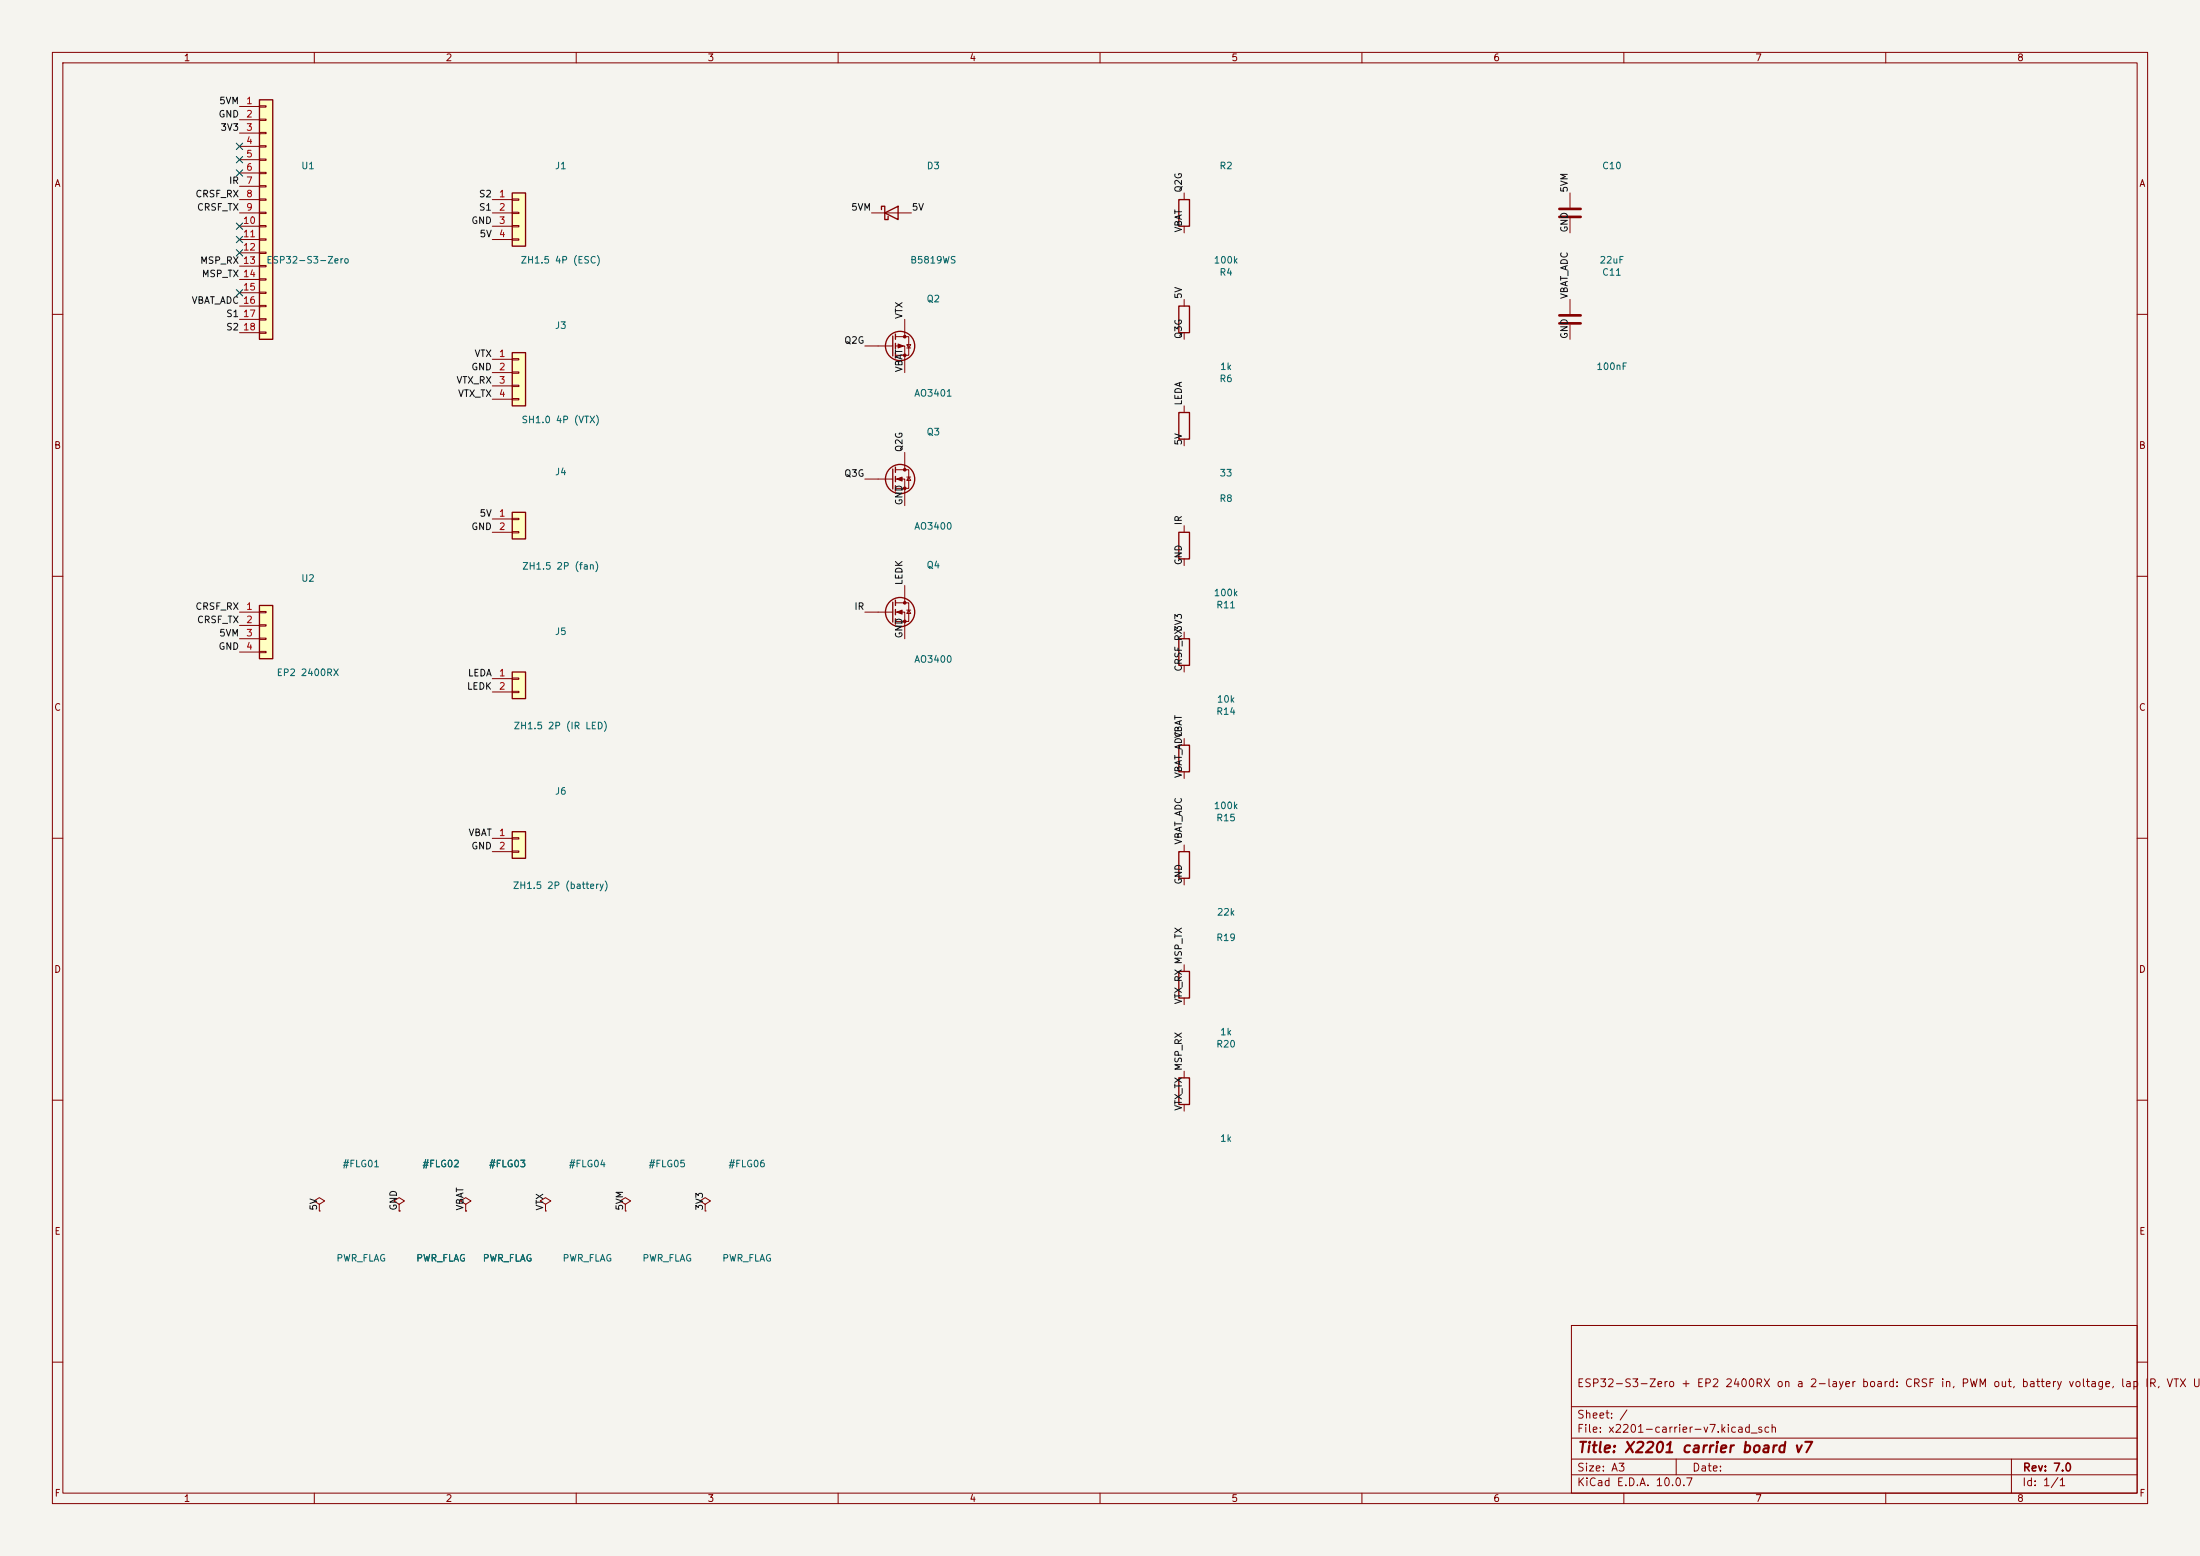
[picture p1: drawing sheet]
<svg xmlns="http://www.w3.org/2000/svg" width="420mm" height="297mm" viewBox="0 0 420 297" stroke-linecap="round" stroke-linejoin="round" font-family="sans-serif">
<path d="M0 0h420v297h-420z" fill="#f5f4ef" stroke="#f5f4ef" stroke-width=".19"/>
<g fill="none" stroke="#840000" stroke-width=".19">
<path d="M10 10h400v277h-400zM12 12h396v273h-396zM60 10v2M110 10v2M160 10v2M210 10v2M260 10v2M310 10v2M360 10v2M10 60h2M408 60h2M10 110h2"/>
<path d="M408 110h2M10 160h2M408 160h2M10 210h2M408 210h2M300 253h108v32h-108zM10 260h2M300 278.5h108M300 274.5h108M300 268.5h108M320 278.5v3M384 278.5v6.5"/>
<path d="M408 260h2M60 285v2M110 285v2M160 285v2M210 285v2M260 285v2M300 281.5h108M310 285v2M360 285v2"/>
</g>
<path d="M97.8 67.3h2.5v10.2h-2.5z" fill="#ffffc2"/>
<path d="M97.8 67.3h2.5v10.2h-2.5zM225 101.6h2.1v5.1h-2.1zM225 121.9h2.1v5.1h-2.1zM225 185.4h2.1v5.1h-2.1zM225 205.7h2.1v5.1h-2.1z" fill="none" stroke="#840000" stroke-width=".25"/>
<g fill="none" stroke="#840000" stroke-width=".19">
<path d="M94 68.6h3.8M94 71.1h3.8M94 73.7h3.8M94 76.2h3.8M97.8 68.5h1.3v.2h-1.3zM97.8 71h1.3v.2h-1.3zM97.8 73.5h1.3v.3h-1.3zM97.8 76.1h1.3v.2h-1.3zM226.1 100.3v1.3M226.1 106.7v1.3M226.1 120.7v1.2M226.1 127v1.3"/>
<path d="M226.1 184.2v1.2M226.1 190.5v1.3M226.1 204.5v1.2M226.1 210.8v1.3M104.1 229.9l1.1-.7-1.1-.6-1 .6 1 .7v1.2M104.1 231.1h.1M119.4 229.9l1-.7-1-.6-1 .6 1 .7v1.2M119.4 231.1h.1M134.6 229.9l1-.7-1-.6-1 .6 1 .7v1.2M134.6 231.1h.1"/>
</g>
<path d="M97.8 128.3h2.5v5.1h-2.5z" fill="#ffffc2"/>
<path d="M97.8 128.3h2.5v5.1h-2.5zM225 142.2h2.1v5.1h-2.1zM225 162.6h2.1v5h-2.1z" fill="none" stroke="#840000" stroke-width=".25"/>
<path d="M94 129.5h3.8M94 132.1h3.8M97.8 129.4h1.3v.3h-1.3zM97.8 132h1.3v.2h-1.3zM226.1 141v1.2M226.1 147.3v1.3M226.1 161.3v1.3M226.1 167.6v1.3" fill="none" stroke="#840000" stroke-width=".19"/>
<path d="M97.8 158.8h2.5v5h-2.5z" fill="#ffffc2"/>
<g fill="none" stroke="#840000" stroke-width=".25">
<path d="M225 38.1h2.1v5.1h-2.1zM225 58.4h2.1v5.1h-2.1zM170.4 64.1v3.8M170.9 63.8v1M170.9 65.5v1M170.9 67.3v1M170.4 89.5v3.8M170.9 89.2v1M170.9 90.9v1M170.9 92.7v1M97.8 158.8h2.5v5h-2.5z"/>
<circle cx="171.8" cy="66" r="2.79"/>
<circle cx="171.8" cy="91.4" r="2.79"/>
</g>
<g fill="none" stroke="#840000" stroke-width=".19">
<path d="M226.1 36.8v1.3M226.1 43.2v1.3M226.1 57.2v1.2M165.1 66h5.3M170.9 64.3h2.6v3.5h-2.6M170.9 66h1.8v5.1M172.7 61v3.3M173.1 65.8h.8l-.4 .6zM173.1 66.4h.8M226.1 63.5v1.3M165.1 91.4h5.3M170.9 89.7h2.6v3.5h-2.6"/>
<path d="M170.9 91.4h1.8v5.1M172.7 86.4v3.3M173.1 91.1h.8M173.5 91.1l.4 .6h-.8zM97.8 159.9h1.3v.2h-1.3zM94 160h3.8M94 162.6h3.8M97.8 162.4h1.3v.3h-1.3z"/>
</g>
<g fill="#840000" stroke="#840000" stroke-width=".19">
<path d="M171.2 91.4l1-.3v.7z"/>
<path d="M171.4 65.7l1.1 .3-1.1 .4z"/>
<circle cx="172.7" cy="89.7" r=".25"/>
<circle cx="172.7" cy="93.2" r=".25"/>
<circle cx="172.7" cy="64.3" r=".25"/>
<circle cx="172.7" cy="67.8" r=".25"/>
</g>
<path d="M49.5 115.6h2.6v10.1h-2.6z" fill="#ffffc2"/>
<g fill="none" stroke="#840000" stroke-width=".25">
<path d="M168.3 40v-.6h.6v2.5h.6v-.6M168.9 40.6l2.5-1.2v2.5zM225 78.7h2.1v5.1h-2.1zM49.5 115.6h2.6v10.1h-2.6zM170.4 114.9v3.8M170.9 114.6v1M170.9 116.3v1M170.9 118.1v1"/>
<circle cx="171.8" cy="116.8" r="2.79"/>
</g>
<g fill="none" stroke="#840000" stroke-width=".19">
<path d="M299.7 36.8v2.8M166.4 40.6h7.6M299.7 41.7v2.8M299.7 57.2v2.7M226.1 77.5v1.2M299.7 62v2.8M226.1 83.8v1.3M45.7 116.8h3.8M45.7 119.4h3.8M49.5 116.7h1.3v.3h-1.3zM49.5 119.3h1.3v.2h-1.3zM165.1 116.8h5.3"/>
<path d="M170.9 115.1h2.6v3.5h-2.6M170.9 116.8h1.8v5.1M172.7 111.8v3.3M173.1 116.5h.8M173.5 116.5l.4 .6h-.8zM45.7 121.9h3.8M45.7 124.5h3.8M49.5 121.8h1.3v.2h-1.3zM49.5 124.3h1.3v.3h-1.3zM61 229.9l1-.7-1-.6-1.1 .6 1.1 .7v1.2M61 231.1h.1M76.2 229.9l1-.7-1-.6-1 .6 1 .7v1.2"/>
<path d="M76.2 231.1h.1M88.9 229.9l1-.7-1-.6-1 .6 1 .7v1.2M88.9 231.1h.1"/>
</g>
<path d="M297.7 39.9h4.1M297.7 41.4h4.1M297.7 60.2h4.1M297.7 61.7h4.1" fill="none" stroke="#840000" stroke-width=".51"/>
<g fill="#840000" stroke="#840000" stroke-width=".19">
<path d="M171.2 116.8l1-.3v.7z"/>
<circle cx="172.7" cy="115.1" r=".25"/>
<circle cx="172.7" cy="118.6" r=".25"/>
</g>
<path d="M49.5 19.1h2.6v45.7h-2.6z" fill="#ffffc2"/>
<path d="M49.5 19.1h2.6v45.7h-2.6z" fill="none" stroke="#840000" stroke-width=".25"/>
<g fill="none" stroke="#840000" stroke-width=".19">
<path d="M45.7 20.3h3.8M45.7 22.9h3.8M45.7 25.4h3.8M45.7 27.9h3.8M45.7 30.5h3.8M45.7 33h3.8M45.7 35.6h3.8M45.7 38.1h3.8M49.5 20.2h1.3v.2h-1.3zM49.5 22.7h1.3v.3h-1.3zM49.5 25.3h1.3v.2h-1.3zM49.5 27.8h1.3v.3h-1.3z"/>
<path d="M49.5 30.4h1.3v.2h-1.3zM49.5 32.9h1.3v.2h-1.3zM49.5 35.4h1.3v.3h-1.3zM49.5 38h1.3v.2h-1.3zM45.7 40.6h3.8M45.7 43.2h3.8M45.7 45.7h3.8M45.7 48.3h3.8M45.7 50.8h3.8M45.7 53.3h3.8M45.7 55.9h3.8M45.7 58.4h3.8"/>
<path d="M49.5 40.5h1.3v.3h-1.3zM49.5 43.1h1.3v.2h-1.3zM49.5 45.6h1.3v.2h-1.3zM49.5 48.1h1.3v.3h-1.3zM49.5 50.7h1.3v.2h-1.3zM49.5 53.2h1.3v.3h-1.3zM49.5 55.8h1.3v.2h-1.3zM49.5 58.3h1.3v.2h-1.3zM45.7 61h3.8M45.7 63.5h3.8M49.5 60.8h1.3v.3h-1.3zM49.5 63.4h1.3v.2h-1.3z"/>
</g>
<path d="M97.8 97.8h2.5v5.1h-2.5z" fill="#ffffc2"/>
<path d="M97.8 97.8h2.5v5.1h-2.5z" fill="none" stroke="#840000" stroke-width=".25"/>
<path d="M94 99.1h3.8M97.8 98.9h1.3v.3h-1.3zM94 101.6h3.8M97.8 101.5h1.3v.2h-1.3z" fill="none" stroke="#840000" stroke-width=".19"/>
<path d="M97.8 36.8h2.5v10.2h-2.5z" fill="#ffffc2"/>
<path d="M97.8 36.8h2.5v10.2h-2.5z" fill="none" stroke="#840000" stroke-width=".25"/>
<path d="M94 38.1h3.8M97.8 38h1.3v.2h-1.3zM94 40.6h3.8M94 43.2h3.8M94 45.7h3.8M97.8 40.5h1.3v.3h-1.3zM97.8 43.1h1.3v.2h-1.3zM97.8 45.6h1.3v.2h-1.3zM76.2 231.1h.1M88.9 231.1h.1" fill="none" stroke="#840000" stroke-width=".19"/>
<g fill="none" stroke="#000084" stroke-width=".19">
<path d="M45.1 27.3l1.2 1.2M45.1 32.4l1.2 1.2M45.1 29.9l1.2 1.2M46.3 27.3l-1.2 1.2M46.3 32.4l-1.2 1.2M46.3 29.9l-1.2 1.2M45.1 55.3l1.2 1.2M45.1 45.1l1.2 1.2M45.1 47.7l1.2 1.2M45.1 42.6l1.2 1.2M46.3 55.3l-1.2 1.2M46.3 45.1l-1.2 1.2"/>
<path d="M46.3 47.7l-1.2 1.2M46.3 42.6l-1.2 1.2"/>
</g>
<text font-size="2" fill="#840000" x="301" y="277.8">Title: X2201 carrier board v7</text>
<g font-size="1.5" fill="#840000">
<text x="300.9" y="265.1">ESP32-S3-Zero + EP2 2400RX on a 2-layer board: CRSF in, PWM out, battery voltage, lap IR, VTX UA</text>
<text x="300.9" y="273.8">File: x2201-carrier-v7.kicad_sch</text>
<text x="300.9" y="271.1">Sheet: /</text>
<text x="300.9" y="281.2">Size: A3</text>
<text x="322.9" y="281.2">Date:</text>
<text x="386" y="281.2">Rev: 7.0</text>
<text x="300.9" y="284">KiCad E.D.A. 10.0.7</text>
<text x="385.9" y="284">Id: 1/1</text>
</g>
<g font-size="1.3" fill="#840000">
<text x="35" y="12">1</text>
<text x="85" y="12">2</text>
<text x="135" y="12">3</text>
<text x="185" y="12">4</text>
<text x="235" y="12">5</text>
<text x="285" y="12">6</text>
<text x="335" y="12">7</text>
<text x="385" y="12">8</text>
<text x="10.3" y="36">A</text>
<text x="408.3" y="36">A</text>
<text x="10.2" y="86">B</text>
<text x="408.2" y="86">B</text>
<text x="10.2" y="136">C</text>
<text x="408.2" y="136">C</text>
<text x="10.2" y="186">D</text>
<text x="408.2" y="186">D</text>
<text x="10.3" y="236">E</text>
<text x="408.3" y="236">E</text>
<text x="10.3" y="286">F</text>
<text x="35" y="287">1</text>
<text x="85" y="287">2</text>
<text x="135" y="287">3</text>
<text x="185" y="287">4</text>
<text x="235" y="287">5</text>
<text x="285" y="287">6</text>
<text x="335" y="287">7</text>
<text x="385" y="287">8</text>
<text x="408.3" y="286">F</text>
</g>
<g font-size="1.3" fill="#0f0f0f">
<text x="41.6" y="22.7">GND</text>
<text x="41.7" y="20.2">5VM</text>
<text x="42" y="25.3">3V3</text>
<text x="43.6" y="35.4">IR</text>
<text x="37.2" y="38">CRSF_RX</text>
<text x="37.5" y="40.5">CRSF_TX</text>
<text x="91.3" y="40.5">S1</text>
<text x="91.3" y="38">S2</text>
<text x="162.4" y="40.5">5VM</text>
<text x="174" y="40.5">5V</text>
<text x="225.9" y="36.9" transform="rotate(-90 225.9 36.9)">Q2G</text>
<text x="299.6" y="36.9" transform="rotate(-90 299.6 36.9)">5VM</text>
<text x="89.9" y="43.1">GND</text>
<text x="91.5" y="45.6">5V</text>
<text x="225.9" y="44.5" transform="rotate(-90 225.9 44.5)">VBAT</text>
<text x="299.6" y="44.5" transform="rotate(-90 299.6 44.5)">GND</text>
<text x="38.1" y="50.7">MSP_RX 13</text>
<text x="38.4" y="53.2">MSP_TX 14</text>
<text x="36.5" y="58.3">VBAT_ADC 16</text>
<text x="225.9" y="57.2" transform="rotate(-90 225.9 57.2)">5V</text>
<text x="299.6" y="57.2" transform="rotate(-90 299.6 57.2)">VBAT_ADC</text>
<text x="43.1" y="63.4">S2</text>
<text x="43.1" y="60.8">S1</text>
<text x="161.1" y="65.9">Q2G</text>
<text x="172.6" y="61" transform="rotate(-90 172.6 61)">VTX</text>
<text x="225.9" y="64.8" transform="rotate(-90 225.9 64.8)">Q3G</text>
<text x="299.6" y="64.8" transform="rotate(-90 299.6 64.8)">GND</text>
<text x="89.9" y="71">GND</text>
<text x="90.5" y="68.5">VTX</text>
<text x="172.6" y="71.1" transform="rotate(-90 172.6 71.1)">VBAT</text>
<text x="87" y="73.5">VTX_RX</text>
<text x="87.3" y="76.1">VTX_TX</text>
<text x="225.9" y="77.5" transform="rotate(-90 225.9 77.5)">LEDA</text>
<text x="172.6" y="86.4" transform="rotate(-90 172.6 86.4)">Q2G</text>
<text x="225.9" y="85.1" transform="rotate(-90 225.9 85.1)">5V</text>
<text x="161.1" y="91.3">Q3G</text>
<text x="89.9" y="101.5">GND</text>
<text x="91.5" y="98.9">5V</text>
<text x="172.6" y="96.5" transform="rotate(-90 172.6 96.5)">GND</text>
<text x="225.9" y="100.4" transform="rotate(-90 225.9 100.4)">IR</text>
<text x="225.9" y="108" transform="rotate(-90 225.9 108)">GND</text>
<text x="172.6" y="111.8" transform="rotate(-90 172.6 111.8)">LEDK</text>
<text x="37.2" y="116.7">CRSF_RX</text>
<text x="37.5" y="119.3">CRSF_TX</text>
<text x="163" y="116.7">IR</text>
<text x="41.6" y="124.3">GND</text>
<text x="41.7" y="121.8">5VM</text>
<text x="172.6" y="121.9" transform="rotate(-90 172.6 121.9)">GND</text>
<text x="225.9" y="120.7" transform="rotate(-90 225.9 120.7)">3V3</text>
<text x="89" y="132">LEDK</text>
<text x="89.2" y="129.4">LEDA</text>
<text x="225.9" y="128.3" transform="rotate(-90 225.9 128.3)">CRSF_RX</text>
<text x="225.9" y="141" transform="rotate(-90 225.9 141)">VBAT</text>
<text x="225.9" y="148.6" transform="rotate(-90 225.9 148.6)">VBAT_ADC</text>
<text x="89.3" y="159.9">VBAT</text>
<text x="225.9" y="161.3" transform="rotate(-90 225.9 161.3)">VBAT_ADC</text>
<text x="89.9" y="162.4">GND</text>
<text x="225.9" y="168.9" transform="rotate(-90 225.9 168.9)">GND</text>
<text x="225.9" y="191.8" transform="rotate(-90 225.9 191.8)">VTX_RX MSP_TX</text>
<text x="225.9" y="204.5" transform="rotate(-90 225.9 204.5)">MSP_RX</text>
<text x="225.9" y="212.1" transform="rotate(-90 225.9 212.1)">VTX_TX</text>
<text x="60.8" y="231.2" transform="rotate(-90 60.8 231.2)">5V</text>
<text x="76.1" y="231.2" transform="rotate(-90 76.1 231.2)">GND</text>
<text x="88.8" y="231.2" transform="rotate(-90 88.8 231.2)">VBAT</text>
<text x="104" y="231.2" transform="rotate(-90 104 231.2)">VTX</text>
<text x="119.3" y="231.2" transform="rotate(-90 119.3 231.2)">5VM</text>
<text x="134.5" y="231.2" transform="rotate(-90 134.5 231.2)">3V3</text>
</g>
<g font-size="1.3" fill="#a90000">
<text x="46.9" y="20.2">1</text>
<text x="46.9" y="22.7">2</text>
<text x="46.9" y="25.3">3</text>
<text x="46.9" y="27.8">4</text>
<text x="46.9" y="30.3">5</text>
<text x="46.9" y="32.9">6</text>
<text x="46.9" y="35.4">7</text>
<text x="46.9" y="38">8</text>
<text x="46.9" y="40.5">9</text>
<text x="95.2" y="38">1</text>
<text x="95.2" y="40.5">2</text>
<text x="46.3" y="43">10</text>
<text x="46.3" y="45.6">11</text>
<text x="95.2" y="43">3</text>
<text x="95.2" y="45.6">4</text>
<text x="46.3" y="48.1">12</text>
<text x="46.3" y="55.7">15</text>
<text x="46.3" y="60.8">17</text>
<text x="46.3" y="63.4">18</text>
<text x="95.2" y="68.4">1</text>
<text x="95.2" y="71">2</text>
<text x="95.2" y="73.5">3</text>
<text x="95.2" y="76.1">4</text>
<text x="95.2" y="98.9">1</text>
<text x="95.2" y="101.5">2</text>
<text x="46.9" y="116.7">1</text>
<text x="46.9" y="119.2">2</text>
<text x="46.9" y="121.8">3</text>
<text x="46.9" y="124.3">4</text>
<text x="95.2" y="129.4">1</text>
<text x="95.2" y="131.9">2</text>
<text x="95.2" y="159.9">1</text>
<text x="95.2" y="162.4">2</text>
</g>
<g font-size="1.3" fill="#006464">
<text x="57.4" y="32.6">U1</text>
<text x="105.8" y="32.6">J1</text>
<text x="176.8" y="32.6">D3</text>
<text x="232.7" y="32.6">R2</text>
<text x="305.7" y="32.6">C10</text>
<text x="50.8" y="50.6">ESP32-S3-Zero</text>
<text x="99.3" y="50.6">ZH1.5 4P (ESC)</text>
<text x="173.7" y="50.6">B5819WS</text>
<text x="231.6" y="50.6">100k</text>
<text x="232.7" y="52.9">R4</text>
<text x="305.3" y="50.6">22uF</text>
<text x="305.7" y="52.9">C11</text>
<text x="176.8" y="58">Q2</text>
<text x="105.8" y="63.1">J3</text>
<text x="232.8" y="70.9">1k</text>
<text x="304.7" y="70.9">100nF</text>
<text x="174.4" y="76">AO3401</text>
<text x="232.7" y="73.2">R6</text>
<text x="99.5" y="81.1">SH1.0 4P (VTX)</text>
<text x="176.8" y="83.4">Q3</text>
<text x="105.8" y="91">J4</text>
<text x="232.7" y="91.2">33</text>
<text x="174.4" y="101.4">AO3400</text>
<text x="232.7" y="96.1">R8</text>
<text x="57.4" y="111.3">U2</text>
<text x="99.6" y="109">ZH1.5 2P (fan)</text>
<text x="176.8" y="108.8">Q4</text>
<text x="231.6" y="114.1">100k</text>
<text x="232.1" y="116.4">R11</text>
<text x="105.8" y="121.5">J5</text>
<text x="52.7" y="129.3">EP2 2400RX</text>
<text x="174.4" y="126.8">AO3400</text>
<text x="232.1" y="136.7">R14</text>
<text x="232.2" y="134.4">10k</text>
<text x="98" y="139.5">ZH1.5 2P (IR LED)</text>
<text x="105.8" y="152">J6</text>
<text x="231.6" y="154.7">100k</text>
<text x="232.1" y="157.1">R15</text>
<text x="97.8" y="170">ZH1.5 2P (battery)</text>
<text x="232.1" y="179.9">R19</text>
<text x="232.2" y="175.1">22k</text>
<text x="232.8" y="197.9">1k</text>
<text x="232.1" y="200.2">R20</text>
<text x="232.8" y="218.2">1k</text>
<text x="65.3" y="223.1">#FLG01</text>
<text x="80.5" y="223.1">#FLG02</text>
<text x="93.2" y="223.1">#FLG03</text>
<text x="108.5" y="223.1">#FLG04</text>
<text x="123.7" y="223.1">#FLG05</text>
<text x="139" y="223.1">#FLG06</text>
<text x="64.1" y="241.1">PWR_FLAG</text>
<text x="79.4" y="241.1">PWR_FLAG</text>
<text x="92.1" y="241.1">PWR_FLAG</text>
<text x="107.3" y="241.1">PWR_FLAG</text>
<text x="122.5" y="241.1">PWR_FLAG</text>
<text x="137.8" y="241.1">PWR_FLAG</text>
</g>
</svg>
